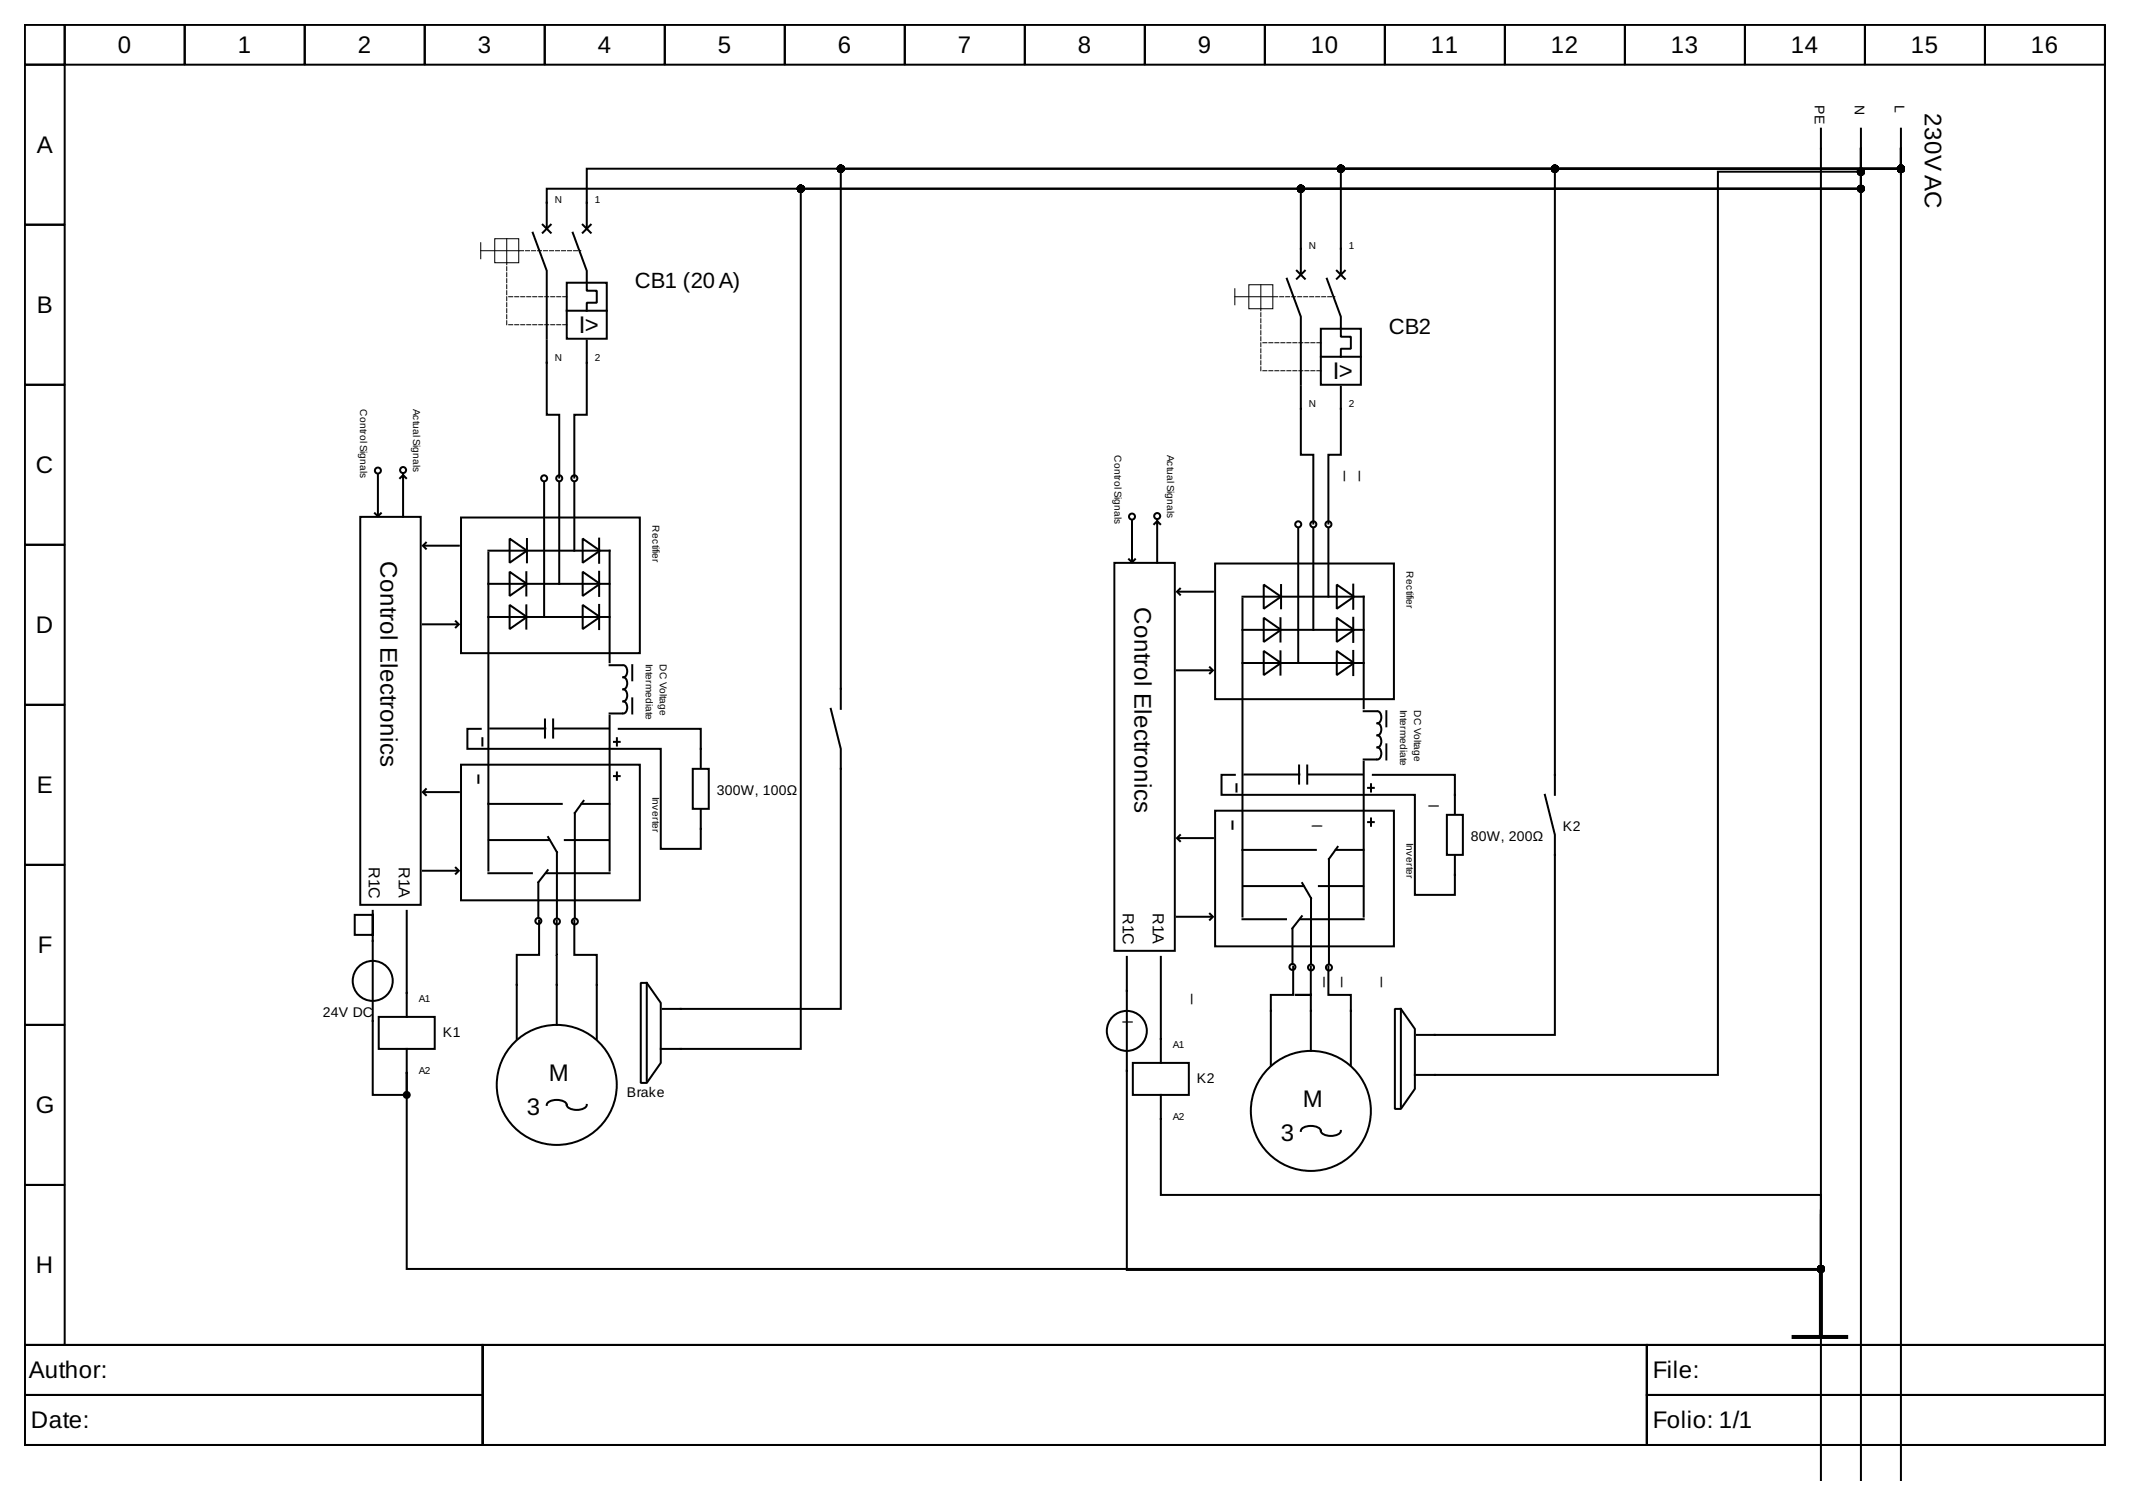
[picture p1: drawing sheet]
<svg xmlns="http://www.w3.org/2000/svg" width="297mm" height="210mm" viewBox="0 0 297 210" stroke-linecap="round" stroke-linejoin="round" font-family="sans-serif">
<g fill="none" stroke="#000" stroke-width=".28">
<path d="M3.4 3.4h290v184.1h-290zM3.4 3.4h5.6v5.6h-5.6zM3.4 9h5.6v22.3h-5.6zM9 3.4h16.7v5.6h-16.7zM25.7 3.4h16.8v5.6h-16.8zM42.5 3.4h16.7v5.6h-16.7zM59.2 3.4h16.7v5.6h-16.7zM75.9 3.4h16.8v5.6h-16.8zM92.7 3.4h16.7v5.6h-16.7zM109.4 3.4h16.7v5.6h-16.7zM126.1 3.4h16.7v5.6h-16.7zM142.8 3.4h16.8v5.6h-16.8z"/>
<path d="M159.6 3.4h16.7v5.6h-16.7zM176.3 3.4h16.7v5.6h-16.7zM193 3.4h16.8v5.6h-16.8zM209.8 3.4h16.7v5.6h-16.7zM226.5 3.4h16.7v5.6h-16.7zM243.2 3.4h16.8v5.6h-16.8zM253.8 17.9v2.8M259.4 17.9v2.8M260 3.4h16.7v5.6h-16.7zM265 17.9v2.8M276.7 3.4h16.7v5.6h-16.7zM3.4 31.3h5.6v22.3h-5.6z"/>
<path d="M3.4 53.6h5.6v22.3h-5.6zM3.4 75.9h5.6v22.3h-5.6zM155.3 78.5h8.5v54h-8.5zM157.4 78l.4 .4 .4-.4M157.8 72.5v5.7M160.9 73l.4-.4 .4 .4M161.3 72.4v6M169.4 78.5h24.9v18.9h-24.9zM181 73.6v18.8M183.1 73.6v14.2M185.2 73.6v9.6M3.4 98.2h5.6v22.3h-5.6z"/>
<path d="M164.1 93.4h4.8M164.2 82.5h4.9M164.5 82.1l-.4 .4 .4 .4M168.6 93l.5 .4-.5 .4M173.2 83.4v44.3M173.2 87.8h16.9M173.2 92.4h16.9M173.2 83.2h16.9v15.5M176.1 81.5l2.5 1.7-2.5 1.6zM176.1 86.1l2.5 1.7-2.5 1.7zM176.1 90.7l2.5 1.7-2.5 1.7zM178.5 86.2v3.2"/>
<path d="M178.5 90.8v3.2M178.6 81.5v3.3M186.3 81.5l2.4 1.7-2.4 1.6zM186.3 86.1l2.4 1.7-2.4 1.7zM186.3 90.7l2.4 1.7-2.4 1.7zM188.6 81.5v3.3M188.6 86.1v3.4M188.6 90.7v3.4M190.1 99.1h1.7M192 99.1a.92 .92 0 0 1 .6 .9 .92 .92 0 0 1-.6 .8M193.2 99.1v2.1M164.2 116.8h4.9"/>
<path d="M164.5 116.4l-.4 .4 .4 .4M169.4 113h24.9v18.9h-24.9zM171.8 114.5v1M172.4 109.3v1M173.2 118.5h10.2M173.5 108h7.6M181.1 106.7v2.5M182.2 106.7v2.5M182.4 108h7.6M185.2 119.7v14.6M186.2 118.5h3.9M186.5 118l-1.3 1.7"/>
<path d="M190.1 105.9h1.7M190.1 106.2v21.6M190.7 114.6h.8M190.7 109.8h.8M191.1 109.3v1M191.1 114.1v1M192 102.5a.92 .92 0 0 1 .6 .9 .92 .92 0 0 1-.6 .8M192 100.8a.92 .92 0 0 1 .6 .9 .92 .92 0 0 1-.6 .8M192 104.2a.92 .92 0 0 1 .6 .8 .92 .92 0 0 1-.6 .9M193.2 103.8v2.1M202.8 110.8v11.1M3.4 120.5h5.6v22.3h-5.6z"/>
<path d="M72 137.3v7.5M77.6 137.3v5.5M83.2 137.3v7.5M157.1 138.1v11.2M164.1 127.8h4.8M168.6 127.4l.5 .4-.5 .4M173.2 128.1h6.1M173.3 123.5h8.4M180.2 129.5v4.7M181.3 128.1h8.8M181.5 127.7l-1.3 1.7M181.5 123.1l1.2 2.1v9.1"/>
<path d="M183.8 123.5h6.2M3.4 142.8h5.6v22.4h-5.6zM76.2 154a1.51 1.51 0 0 1 1.8-.7 1.02 1.02 0 0 1 1.1 .9 2.07 2.07 0 0 0 2.6 0l.1-.2M177.1 140.9v7.5M181.3 157.6a1.51 1.51 0 0 1 1.9-.6 1.02 1.02 0 0 1 1 .8 2.07 2.07 0 0 0 2.6 0l.1-.2M182.7 140.9v5.6M188.3 140.9v7.5M194.4 140.6h.9l1.9 2.8v8.4l-1.9 2.8h-.9zM195.3 140.6v13.7M197.2 149.8h2.8M197.5 144.2h2.5M3.4 165.2h5.6v22.3h-5.6z"/>
<path d="M3.4 187.5h290v13.9h-290zM3.4 187.5h63.9v6.9h-63.9zM3.4 194.4h63.9v7h-63.9zM67.3 187.5h162.3v13.9h-162.3zM229.6 187.5h63.8v6.9h-63.8zM229.6 194.4h63.8v7h-63.8z"/>
<circle cx="157.8" cy="72" r=".42"/>
<circle cx="161.3" cy="71.9" r=".42"/>
<circle cx="181" cy="73.1" r=".42"/>
<circle cx="183.1" cy="73.1" r=".42"/>
<circle cx="185.2" cy="73.1" r=".42"/>
<circle cx="180.2" cy="134.8" r=".42"/>
<circle cx="182.7" cy="134.8" r=".42"/>
<circle cx="185.2" cy="134.8" r=".42"/>
<circle cx="77.6" cy="151.2" r="8.4"/>
<circle cx="157.1" cy="143.7" r="2.79"/>
<circle cx="182.7" cy="154.8" r="8.4"/>
</g>
<path d="M201.7 113.6h2.2v5.5h-2.2z" fill-rule="evenodd" fill="#fff" stroke="#000" stroke-width=".28"/>
<g fill="none" stroke="#000" stroke-width=".28">
<path d="M74.3 32.4l1.9 5.3v9.5M75.7 31.3l1.1 1.1M76.2 28.3v3.6M76.8 31.3l-1.1 1.1M79 39.4h5.6v7.8h-5.6zM79.8 32.4l2 5.3v2.8h1.4v1.7h-1.4v1.1M81.2 31.3l1.1 1.1M81.8 28.3v3.6M82.3 31.3l-1.1 1.1M179.4 38.8l1.9 5.3v9.5M180.8 37.7l1.1 1.1M181.3 34.7v3.6"/>
<path d="M181.9 37.7l-1.1 1.1M184.9 38.8l2 5.3v2.8h1.4v1.7h-1.4v1.1M186.3 37.7l1.2 1.1M186.9 34.7v3.6M187.5 37.7l-1.2 1.1M76.2 47.5v3.1M79 43.3h5.6M81.8 47.5v3.1M181.3 53.9v3.1M184.1 45.8h5.6v7.8h-5.6zM184.1 49.7h5.6M186.9 53.9v3.1"/>
<path d="M50.2 72h8.4v54.1h-8.4zM52.3 71.5l.4 .5 .4-.5M52.7 66.1v5.7M55.8 66.6l.4-.4 .4 .4M56.2 66v6M59.1 76.1h4.9M59.4 75.6l-.5 .5 .5 .4M64.3 72.1h24.9v18.9h-24.9zM68.1 77v44.3M68.1 76.8h16.9v15.5M71 75.1l2.4 1.7-2.4 1.6zM71 79.7l2.4 1.7-2.4 1.7z"/>
<path d="M73.4 79.8v3.2M73.5 75.1v3.3M75.8 67.2v18.8M78 67.2v14.2M80.1 67.2v9.6M81.2 75.1l2.4 1.7-2.4 1.6zM81.2 79.7l2.4 1.7-2.4 1.7zM83.5 75.1v3.3M83.5 79.7v3.4M58.9 87h4.9M63.5 86.6l.5 .4-.5 .4M68.1 81.4h16.9"/>
<path d="M68.1 86h16.9M71 84.3l2.4 1.7-2.4 1.7zM73.4 84.4v3.2M81.2 84.3l2.4 1.7-2.4 1.7zM83.5 84.3v3.4M85 99.4h1.7M85 99.8v21.5M85 92.7h1.7M86.9 96.1a.92 .92 0 0 1 .6 .8 .92 .92 0 0 1-.6 .9M86.9 94.4a.92 .92 0 0 1 .6 .9 .92 .92 0 0 1-.6 .8M86.9 97.8a.92 .92 0 0 1 .6 .8 .92 .92 0 0 1-.6 .8M86.9 92.7a.92 .92 0 0 1 .6 .9 .92 .92 0 0 1-.6 .8"/>
<path d="M88.1 92.7v2.1M88.1 97.3v2.1M115.8 98.8l1.4 5.6v2.8M117.2 96v2.8M59.1 110.4h4.9M59.4 110l-.5 .4 .5 .4M64.3 106.6h24.9v18.9h-24.9zM66.7 108.1v1M67.2 102.9v1M68.1 112h10.2M68.2 117.1h8.4M68.3 101.5h7.7"/>
<path d="M76 100.3v2.5M76.4 116.7l1.2 2.1v9.1M77.1 100.3v2.5M77.3 101.5h7.5M78.7 117.1h6.2M80.1 113.3v14.6M81.1 112h3.8M81.3 111.6l-1.2 1.7M85.6 108.2h.8M85.6 103.4h.8M86 102.9v1M86 107.7v1"/>
<path d="M97.7 104.4v11.1M52 131.1v11.2M56.7 138.4v3.3M58.9 121.4h4.9M63.5 120.9l.5 .5-.5 .4M68.1 121.7h6M75 123v4.8M76.1 121.7h8.9M76.3 121.3l-1.3 1.7M89.3 137h.9l1.9 2.8v8.3l-1.9 2.8h-.9zM90.2 137v13.7M52.8 141.7h7.8v4.5h-7.8z"/>
<path d="M56.7 146.2v3.3M92.1 146.2h2.8M92.4 140.6h2.5M157.9 148.1h7.8v4.5h-7.8zM161.8 144.8v3.3M161.8 152.6v3.4"/>
<circle cx="52.7" cy="65.6" r=".42"/>
<circle cx="56.2" cy="65.5" r=".42"/>
<circle cx="75.8" cy="66.7" r=".42"/>
<circle cx="78" cy="66.7" r=".42"/>
<circle cx="80.1" cy="66.7" r=".42"/>
<circle cx="52" cy="136.7" r="2.79"/>
<circle cx="75" cy="128.4" r=".42"/>
<circle cx="77.6" cy="128.4" r=".42"/>
<circle cx="80.1" cy="128.4" r=".42"/>
</g>
<path d="M67 34.9h5.3M67 33.8v2.3M69 33.3h3.3v3.3h-3.3zM70.6 33.3v3.3M174.1 39.7h3.3v3.3h-3.3zM175.7 39.7v3.3M172.1 41.4h5.3M172.1 40.2v2.3" fill="none" stroke="#000" stroke-width=".14"/>
<path d="M72.4 34.9h8.6M79 45.3h-8.4v-8.7M79 41.4h-8.4M177.5 41.4h8.6M184.1 51.7h-8.4v-8.7M184.1 47.8h-8.4" fill="none" stroke="#000" stroke-width=".14" stroke-dasharray=".6 .3"/>
<path d="M253.8 176.9v9.2M250 186.3h7.3" fill="none" stroke="#000" stroke-width=".56"/>
<path d="M96.6 107.2h2.2v5.5h-2.2z" fill-rule="evenodd" fill="#fff" stroke="#000" stroke-width=".28"/>
<g fill="none" stroke="#000" stroke-width=".28">
<path d="M253.8 20.7v185.7M259.4 20.7v5.6h-183.2v2M259.4 20.7v5.6h-147.8v119.9h-16.7M259.4 20.7v5.6h-78.1v8.4M259.4 20.7v3.2h-19.9v125.9h-39.5M259.4 20.7v185.7M265 20.7v3.7v-.9h-183.2v4.8M265 20.7v2.8h-147.8v72.5M265 20.7v3.1v-.3h-48.3v87.3M265 20.7v3.1v-.3h-78.1v11.2M265 20.7v185.7M76.2 50.6v7.2h1.8v8.8"/>
<path d="M81.8 50.6v7.2h-1.7v8.8M181.3 57v6.4h1.8v9.6M186.9 57v6.4h-1.7v9.6M67 101.6h-1.8v2.8h26.9v13.9h5.6v-2.8M86.2 101.6h11.5v2.8M117.2 107.2v33.4h-22.3M172.1 108h-1.8v2.8h26.9v13.9h5.6v-2.8M191.4 108h11.4v2.8M215.3 110.8l1.4 5.6v27.8h-16.7M52 127v3.3h-2.6v-2.8h2.6v3.6M56.7 127v11.4M75.1 128.3v4.8h-3.1v4.2"/>
<path d="M77.6 128.3v9M80.1 128.3v4.8h3.1v4.2M157.1 133.4v4.7M161.8 133.4v11.4M180.3 134.7v4h-3.2v2.2M182.7 134.7v4h-2.2h2.2v2.2M185.2 134.7v4h3.1v2.2M52 142.3v10.3h4.7v-3.1v27.4h197.1v-7.7v7.7M157.1 149.3v27.7h96.7v-8.4v8.3M161.8 156v10.5h92v10.4"/>
</g>
<g fill="#000" stroke="#000" stroke-width=".28">
<circle cx="111.6" cy="26.3" r=".42"/>
<circle cx="117.2" cy="23.5" r=".42"/>
<circle cx="181.3" cy="26.3" r=".42"/>
<circle cx="186.9" cy="23.5" r=".42"/>
<circle cx="216.7" cy="23.5" r=".42"/>
<circle cx="259.4" cy="26.3" r=".42"/>
<circle cx="259.4" cy="23.9" r=".42"/>
<circle cx="265" cy="23.5" r=".42"/>
<circle cx="56.7" cy="152.6" r=".42"/>
<circle cx="253.8" cy="176.9" r=".42"/>
</g>
<g font-size="3.3">
<text x="16.4" y="7.3">0</text>
<text x="33.1" y="7.3">1</text>
<text x="49.9" y="7.3">2</text>
<text x="66.6" y="7.3">3</text>
<text x="83.3" y="7.3">4</text>
<text x="100" y="7.3">5</text>
<text x="116.8" y="7.3">6</text>
<text x="133.5" y="7.3">7</text>
<text x="150.2" y="7.3">8</text>
<text x="167" y="7.3">9</text>
<text x="182.7" y="7.3">10</text>
<text x="199.4" y="7.3">11</text>
<text x="216.2" y="7.3">12</text>
<text x="232.9" y="7.3">13</text>
<text x="249.6" y="7.3">14</text>
<text x="266.4" y="7.3">15</text>
<text x="283.1" y="7.3">16</text>
<text x="268.3" y="15.7" transform="rotate(90 268.3 15.7)">230VAC</text>
<text x="5.1" y="21.3">A</text>
<text x="5.1" y="43.6">B</text>
<text x="80.7" y="46.4">I&gt;</text>
<text x="185.8" y="52.8">I&gt;</text>
<text x="5" y="65.9">C</text>
<text x="53" y="78.2" transform="rotate(90 53 78.2)">Control Electronics</text>
<text x="5" y="88.2">D</text>
<text x="158.1" y="84.7" transform="rotate(90 158.1 84.7)">Control Electronics</text>
<text x="5.1" y="110.5">E</text>
<text x="5.3" y="132.8">F</text>
<text x="5" y="155.1">G</text>
<text x="73.4" y="155.4">3</text>
<text x="76.5" y="150.7">M</text>
<text x="181.6" y="154.3">M</text>
<text x="178.5" y="159">3</text>
<text x="5" y="177.4">H</text>
<text x="4" y="192.1">Author:</text>
<text x="230.4" y="192.1">File:</text>
<text x="4.3" y="199">Date:</text>
<text x="230.4" y="199">Folio: 1/1</text>
</g>
<g font-size="3.1">
<text x="88.5" y="40.1">CB1 (20 A)</text>
<text x="193.6" y="46.5">CB2</text>
</g>
<g font-size="2.5">
<text x="187" y="67" transform="rotate(-90 187 67)">_</text>
<text x="189.1" y="67" transform="rotate(-90 189.1 67)">_</text>
<text x="199.2" y="111.9">_</text>
<text x="182.9" y="114.7">_</text>
<text x="184.2" y="137.5" transform="rotate(-90 184.2 137.5)">_</text>
<text x="186.6" y="137.5" transform="rotate(-90 186.6 137.5)">_</text>
<text x="192.1" y="137.5" transform="rotate(-90 192.1 137.5)">_</text>
<text x="156.5" y="142">_</text>
<text x="165.7" y="139.9" transform="rotate(-90 165.7 139.9)">_</text>
</g>
<g font-size="2.2">
<text x="51.4" y="120.8" transform="rotate(90 51.4 120.8)">R1C</text>
<text x="55.6" y="120.8" transform="rotate(90 55.6 120.8)">R1A</text>
<text x="156.5" y="127.2" transform="rotate(90 156.5 127.2)">R1C</text>
<text x="160.7" y="127.2" transform="rotate(90 160.7 127.2)">R1A</text>
</g>
<g font-size="2">
<text x="253" y="14.6" transform="rotate(90 253 14.6)">PE</text>
<text x="258.6" y="14.6" transform="rotate(90 258.6 14.6)">N</text>
<text x="264.1" y="14.6" transform="rotate(90 264.1 14.6)">L</text>
<text x="99.9" y="110.8">300W, 100Ω</text>
<text x="205" y="117.2">80W, 200Ω</text>
<text x="217.8" y="115.8">K2</text>
<text x="45" y="141.7">24V DC</text>
<text x="61.7" y="144.5">K1</text>
<text x="87.4" y="152.9">Brake</text>
<text x="166.8" y="150.9">K2</text>
</g>
<g font-size="1.4">
<text x="77.3" y="28.3">N</text>
<text x="82.9" y="28.3">1</text>
<text x="182.4" y="34.7">N</text>
<text x="188" y="34.7">1</text>
<text x="77.3" y="50.3">N</text>
<text x="82.9" y="50.3">2</text>
<text x="50.2" y="57.1" transform="rotate(90 50.2 57.1)">Control Signals</text>
<text x="57.6" y="57.1" transform="rotate(90 57.6 57.1)">Actual Signals</text>
<text x="182.4" y="56.7">N</text>
<text x="188" y="56.7">2</text>
<text x="155.3" y="63.5" transform="rotate(90 155.3 63.5)">Control Signals</text>
<text x="162.7" y="63.5" transform="rotate(90 162.7 63.5)">Actual Signals</text>
<text x="90.9" y="73.1" transform="rotate(90 90.9 73.1)">Rectifier</text>
<text x="196.1" y="79.5" transform="rotate(90 196.1 79.5)">Rectifier</text>
<text x="90" y="92.5" transform="rotate(90 90 92.5)">Intermediate</text>
<text x="92" y="92.5" transform="rotate(90 92 92.5)">DC Voltage</text>
<text x="195.2" y="98.9" transform="rotate(90 195.2 98.9)">Intermediate</text>
<text x="197.1" y="98.9" transform="rotate(90 197.1 98.9)">DC Voltage</text>
<text x="90.9" y="111.1" transform="rotate(90 90.9 111.1)">Inverter</text>
<text x="196.1" y="117.5" transform="rotate(90 196.1 117.5)">Inverter</text>
<text x="58.4" y="139.6">A1</text>
<text x="58.4" y="149.6">A2</text>
<text x="163.5" y="146">A1</text>
<text x="163.5" y="156">A2</text>
</g>
</svg>
